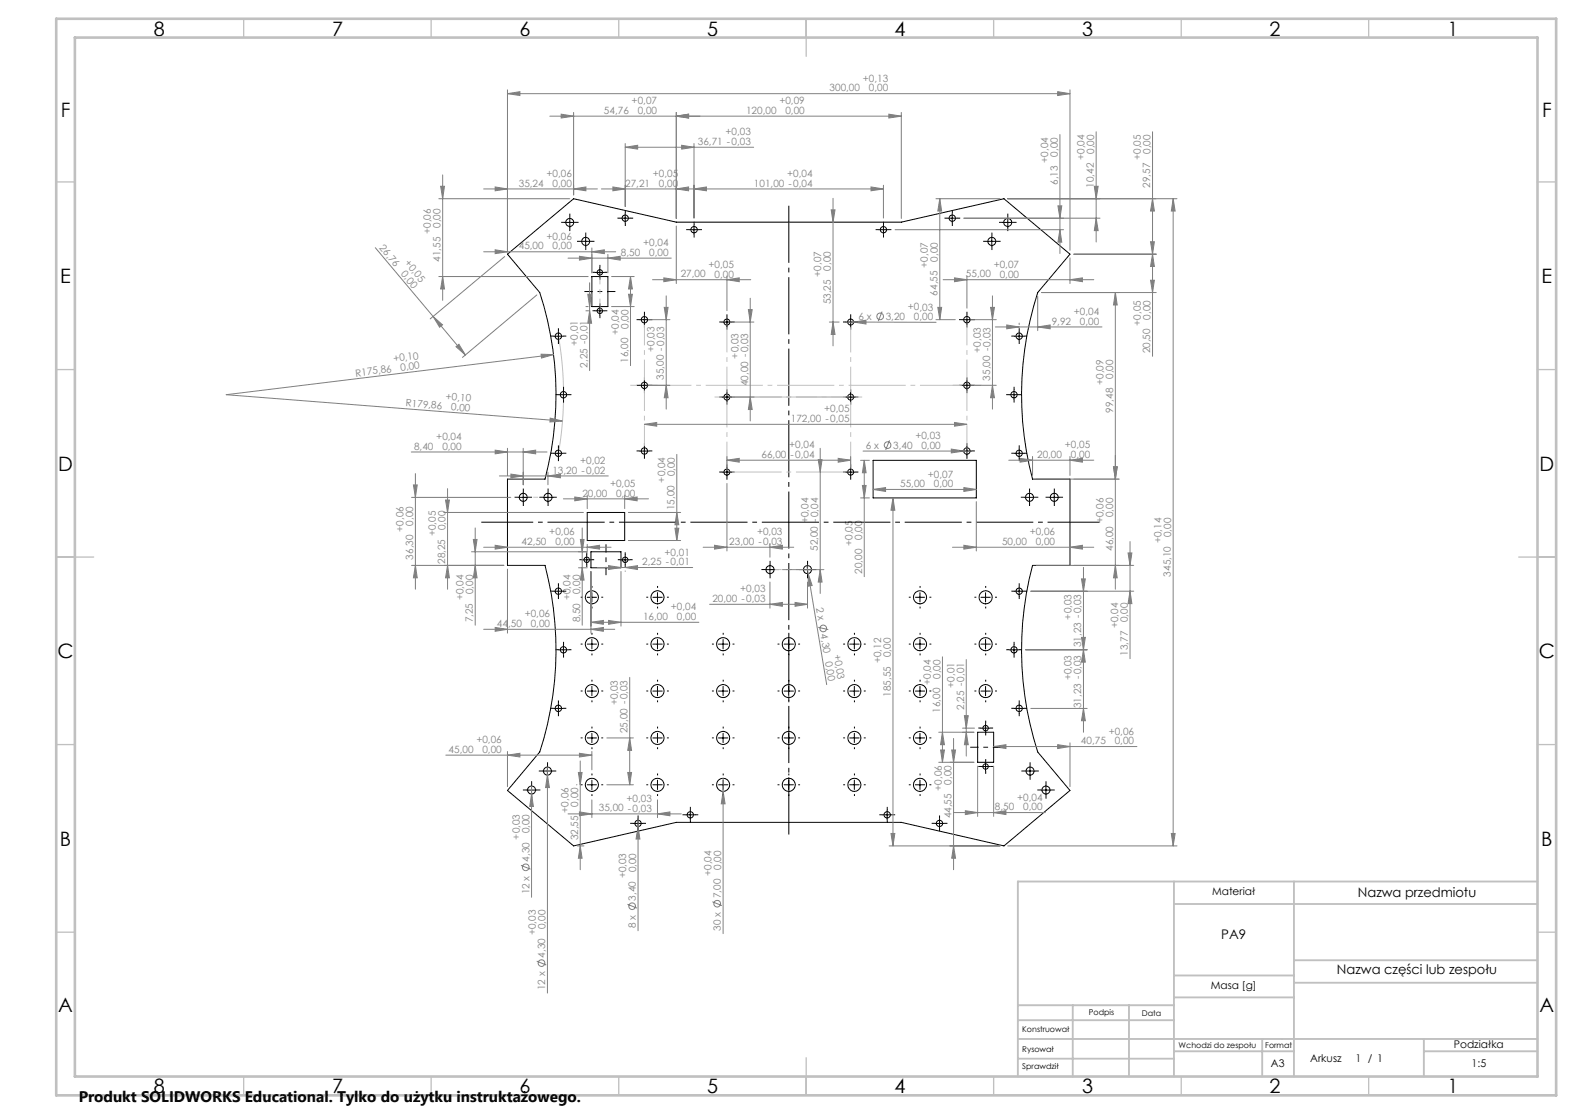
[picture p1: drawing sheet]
<svg xmlns="http://www.w3.org/2000/svg" width="420mm" height="297mm" viewBox="0 0 420 297" stroke-linecap="round" stroke-linejoin="round" font-family="sans-serif">
<g fill="none" stroke="#000" stroke-width=".27">
<path d="M150.7 59.3h2.5M151.9 58.1v2.5M165.5 58.2h2.5M166.7 56.9v2.5M252.7 58.2h2.5M253.9 56.9v2.5M267.5 59.3h2.5M268.7 58.1v2.5M135.3 67.8l17.7-14.8 27.3 6.2h60l27.4-6.2 17.6 14.8-8.6 10.2a88.1 88.1 0 0 0-1.4 49.7h10v23h-10a88.1 88.1 0 0 0 1.4 49.8l8.6 10.2-17.6 14.8-27.4-6.3h-60l-27.3 6.3-17.7-14.8 8.6-10.2a87.6 87.6 0 0 0 1.4-49.8h-10v-23h10a87.7 87.7 0 0 0-1.4-49.7zM154.9 64.3h2.5M156.2 63.1v2.5M157.8 73.7h4.3v8h-4.3z"/>
<path d="M158.7 72.6h2.5M159.9 71.4v2.5M183.8 61.2h2.5M185.1 60v2.5M234.4 61.2h2.4M235.6 60v2.5M263.2 64.3h2.5M264.5 63.1v2.5M147.6 89.6h2.5M148.9 88.4v2.5M158.7 82.9h2.5M159.9 81.6v2.5"/>
<path d="M170.6 85.2h2.5M171.8 84v2.5M192.6 85.9h2.5M193.9 84.6v2.5M225.6 85.9h2.5M226.8 84.6v2.5M256.6 85.2h2.5M257.8 84v2.5M270.5 89.6h2.5M271.8 88.4v2.5M148.9 119.6v2.5M149 105.2h2.5"/>
<path d="M150.2 104v2.5M170.6 102.7h2.5M171.8 101.5v2.5M171.8 119v2.5M192.6 105.9h2.5M193.9 104.6v2.5M225.6 105.9h2.5M226.8 104.6v2.5M256.6 102.7h2.5M257.8 101.5v2.5M257.8 119v2.5M269.2 105.2h2.4"/>
<path d="M270.4 104v2.5M271.8 119.6v2.5M138.3 132.6h2.5M139.5 131.3v2.5M144.9 132.6h2.5M146.1 131.3v2.5M147.6 120.9h2.5M156.6 136.6h10v7.5h-10zM170.6 120.3h2.5M192.6 125.9h2.5M193.9 124.6v2.5M225.6 125.9h2.5"/>
<path d="M226.8 124.6v2.5M232.8 122.7h27.5v10h-27.5zM256.6 120.3h2.5M270.5 120.9h2.5M273.3 132.6h2.5M274.5 131.3v2.5M279.9 132.6h2.5M281.1 131.3v2.5M147.6 157.6h2.5M148.9 156.4v2.5M155.2 149.3h2.5M156.5 148v2.5"/>
<path d="M156.6 159.2h2.5M157.6 147.1h8v4.3h-8zM157.8 158v2.5M165.5 149.3h2.5M166.7 148v2.5M174.1 159.2h2.5M175.3 158v2.5M204.1 151.9h2.5M205.3 150.6v2.5M214.1 151.9h2.5M215.3 150.6v2.5M244.1 159.2h2.5"/>
<path d="M245.3 158v2.5M261.6 159.2h2.5M262.8 158v2.5M270.5 157.6h2.5M271.8 156.4v2.5M149 173.2h2.5M150.2 172v2.5M156.6 171.7h2.5M157.8 170.5v2.5M174.1 171.7h2.5M175.3 170.5v2.5M191.6 171.7h2.5"/>
<path d="M192.8 170.5v2.5M209.1 171.7h2.5M210.3 170.5v2.5M226.6 171.7h2.5M227.8 170.5v2.5M244.1 171.7h2.5M245.3 170.5v2.5M261.6 171.7h2.5M262.8 170.5v2.5M269.2 173.2h2.4M270.4 172v2.5M147.6 188.9h2.5"/>
<path d="M148.9 187.6v2.5M156.6 196.7h2.5M156.6 184.3h2.5M157.8 183v2.5M157.8 195.5v2.5M174.1 196.7h2.5M174.1 184.3h2.5M175.3 183v2.5M175.3 195.5v2.5M191.6 196.7h2.5M191.6 184.3h2.5M192.8 183v2.5"/>
<path d="M192.8 195.5v2.5M209.1 196.7h2.5M209.1 184.3h2.5M210.3 183v2.5M210.3 195.5v2.5M226.6 196.7h2.5M226.6 184.3h2.5M227.8 183v2.5M227.8 195.5v2.5M244.1 196.7h2.5M244.1 184.3h2.5M245.3 183v2.5"/>
<path d="M245.3 195.5v2.5M260.7 195.2h4.3v8h-4.3zM261.6 184.3h2.5M261.6 194.1h2.5M262.8 183v2.5M262.8 192.9v2.5M270.5 188.9h2.5M271.8 187.6v2.5M140.5 210.6h2.5M141.7 209.4v2.5M144.7 205.6h2.5M146 204.3v2.5"/>
<path d="M156.6 209.2h2.5M157.8 208v2.5M168.9 219.5h2.5M170.1 218.3v2.5M174.1 209.2h2.5M175.3 208v2.5M182.8 217.2h2.5M184.1 216v2.5M191.6 209.2h2.5M192.8 208v2.5M209.1 209.2h2.5M210.3 208v2.5"/>
<path d="M226.6 209.2h2.5M227.8 208v2.5M235.3 217.2h2.5M236.6 216v2.5M244.1 209.2h2.5M245.3 208v2.5M249.3 219.5h2.5M250.5 218.3v2.5M261.6 204.4h2.5M262.8 203.1v2.5M273.4 205.6h2.5M274.7 204.3v2.5"/>
<path d="M277.7 210.6h2.5M278.9 209.4v2.5"/>
<circle cx="151.9" cy="59.3" r="1.08"/>
<circle cx="166.7" cy="58.2" r=".84"/>
<circle cx="253.9" cy="58.2" r=".85"/>
<circle cx="268.7" cy="59.3" r="1.08"/>
<circle cx="156.2" cy="64.4" r="1.07"/>
<circle cx="160" cy="72.6" r=".73"/>
<circle cx="185.1" cy="61.2" r=".85"/>
<circle cx="235.6" cy="61.2" r=".84"/>
<circle cx="264.5" cy="64.4" r="1.07"/>
<circle cx="148.9" cy="89.6" r=".85"/>
<circle cx="160" cy="82.9" r=".72"/>
<circle cx="171.8" cy="85.2" r=".84"/>
<circle cx="193.8" cy="85.9" r=".81"/>
<circle cx="226.8" cy="85.9" r=".81"/>
<circle cx="257.8" cy="85.2" r=".84"/>
<circle cx="271.8" cy="89.6" r=".85"/>
<circle cx="150.3" cy="105.2" r=".85"/>
<circle cx="171.8" cy="102.7" r=".86"/>
<circle cx="193.8" cy="105.9" r=".81"/>
<circle cx="226.8" cy="105.9" r=".81"/>
<circle cx="257.8" cy="102.7" r=".86"/>
<circle cx="270.4" cy="105.2" r=".84"/>
<circle cx="139.5" cy="132.6" r="1.07"/>
<circle cx="146.1" cy="132.6" r="1.08"/>
<circle cx="148.9" cy="120.9" r=".84"/>
<circle cx="171.8" cy="120.2" r=".86"/>
<circle cx="193.8" cy="125.9" r=".81"/>
<circle cx="226.8" cy="125.9" r=".81"/>
<circle cx="257.8" cy="120.2" r=".86"/>
<circle cx="271.8" cy="120.9" r=".84"/>
<circle cx="274.5" cy="132.6" r="1.07"/>
<circle cx="281.1" cy="132.6" r="1.07"/>
<circle cx="148.9" cy="157.6" r=".84"/>
<circle cx="156.5" cy="149.2" r=".72"/>
<circle cx="157.8" cy="159.3" r="1.75"/>
<circle cx="166.7" cy="149.2" r=".73"/>
<circle cx="175.3" cy="159.3" r="1.75"/>
<circle cx="205.3" cy="151.8" r="1.08"/>
<circle cx="215.3" cy="151.8" r="1.08"/>
<circle cx="245.3" cy="159.2" r="1.76"/>
<circle cx="262.8" cy="159.2" r="1.76"/>
<circle cx="271.8" cy="157.6" r=".84"/>
<circle cx="150.3" cy="173.2" r=".85"/>
<circle cx="157.8" cy="171.7" r="1.75"/>
<circle cx="175.3" cy="171.7" r="1.75"/>
<circle cx="192.8" cy="171.7" r="1.75"/>
<circle cx="210.3" cy="171.7" r="1.75"/>
<circle cx="227.8" cy="171.7" r="1.75"/>
<circle cx="245.3" cy="171.7" r="1.76"/>
<circle cx="262.8" cy="171.7" r="1.76"/>
<circle cx="270.4" cy="173.2" r=".84"/>
<circle cx="148.9" cy="188.9" r=".86"/>
<circle cx="157.8" cy="196.8" r="1.75"/>
<circle cx="157.8" cy="184.2" r="1.74"/>
<circle cx="175.3" cy="196.8" r="1.75"/>
<circle cx="175.3" cy="184.2" r="1.74"/>
<circle cx="192.8" cy="196.8" r="1.75"/>
<circle cx="192.8" cy="184.2" r="1.74"/>
<circle cx="210.3" cy="196.8" r="1.75"/>
<circle cx="210.3" cy="184.2" r="1.74"/>
<circle cx="227.8" cy="196.8" r="1.75"/>
<circle cx="227.8" cy="184.2" r="1.74"/>
<circle cx="245.3" cy="196.7" r="1.76"/>
<circle cx="245.3" cy="184.2" r="1.75"/>
<circle cx="262.8" cy="194.1" r=".73"/>
<circle cx="262.8" cy="184.2" r="1.75"/>
<circle cx="271.8" cy="188.9" r=".86"/>
<circle cx="141.7" cy="210.6" r="1.07"/>
<circle cx="146" cy="205.6" r="1.07"/>
<circle cx="157.8" cy="209.2" r="1.75"/>
<circle cx="170.1" cy="219.5" r=".84"/>
<circle cx="175.3" cy="209.2" r="1.75"/>
<circle cx="184.1" cy="217.2" r=".84"/>
<circle cx="192.8" cy="209.2" r="1.75"/>
<circle cx="210.3" cy="209.2" r="1.75"/>
<circle cx="227.8" cy="209.2" r="1.75"/>
<circle cx="236.6" cy="217.2" r=".85"/>
<circle cx="245.3" cy="209.2" r="1.76"/>
<circle cx="250.5" cy="219.5" r=".84"/>
<circle cx="262.8" cy="204.4" r=".72"/>
<circle cx="274.7" cy="205.6" r="1.07"/>
<circle cx="278.9" cy="210.6" r="1.08"/>
</g>
<g fill="none" stroke="#808080" stroke-width=".27">
<path d="M135.3 25l3.3-.6v1.1zM135.3 24v42.7M135.3 25h150M146.6 31h93.7M149.6 30.4l3.4 .6-3.4 .5zM153 30v22M166.7 39.3l3.3-.6v1.1zM166.7 38.3v16.8M166.7 39.3h34.3M180.3 31l3.3-.6v1.1zM180.3 30v28.2M181.8 38.7l3.3 .6-3.3 .5z"/>
<path d="M185.1 38.3v19.8M237 30.4l3.3 .6-3.3 .5zM240.3 30v28.2M282 24.4l3.3 .6-3.3 .5zM282.6 35.9v31.7M285.3 24v42.7M292.3 35.1v29.4M307.3 35.1v59.9M117 53h34.9M117.5 49.7h1l-.5 3.3zM118 46.6v33.5M129 50.4h30.3"/>
<path d="M132 49.8l3.3 .6-3.3 .5zM153 50.4l3.2-.6v1.1zM160.4 50.4h75.2M163.4 49.8l3.3 .6-3.3 .5zM180.3 50.4l3.3-.6v1.1zM185.1 50.4l3.3-.6v1.1zM221.7 55.9h1l-.6 3.3zM222.1 52.9v39.3M232.3 49.8l3.3 .6-3.3 .5zM235.6 49.4v8.7M249.6 53h17.1M250.6 53l.5 3.3h-1z"/>
<path d="M250.6 53v32.2M257 58.2h36.3M268.7 53h45.2M282.1 54.9h1l-.5 3.3zM291.8 49.7h1l-.5 3.3zM292.3 58.2l.5 3.3h-1zM307.3 53l.5 3.3h-1zM312.8 53l.6 3.3h-1.1zM312.8 53v172.5M100.1 66l24 28.6M117 73.7h39.8M118 73.7l.5 3.3h-1z"/>
<path d="M129 67.1h35.2M132 66.6l3.3 .5-3.3 .5zM134.6 68.4l-19.9 16.6M143.2 78.6l-19.9 16.7M151.5 68.8h27.5M154.5 68.3l3.3 .5-3.3 .6zM156.7 78.5h1.1l-.6 3.2zM157.2 75.4v23.4M157.8 67.1l3.3-.5v1zM157.8 66.1v6.6M162.1 68.8l3.3-.5v1.1zM162.1 67.8v4.9"/>
<path d="M163.1 73.7h6M167.6 78.5h1l-.5 3.2zM168.1 73.7l.5 3.3h-1zM168.1 73.7v23.8M174 74.6h26.2M177 74.1l3.3 .5-3.3 .5zM177.7 78.9v30.2M180.3 60.3v15.3M193.9 74.6l3.2-.5v1zM193.9 73.6v9.2M200.1 79.5v32.7M238.7 61.2h44.9"/>
<path d="M251.5 74.6h40.2M254.5 74.1l3.3 .5-3.3 .5zM257.8 73.6v8.6M264.7 78.9v30.2M276.7 79v9.2M277.7 78h30.6M282.6 61.2l.5 3.4h-1zM285.3 74.6l3.3-.5v1zM285.3 68.8v6.8M286.3 67.8h22M297.4 78l.5 3.3h-1zM297.4 78v79.1"/>
<path d="M306.8 64.4h1l-.5 3.4zM306.8 74.7h1l-.5 3.3zM307.3 67.8l.5 3.2h-1zM115.5 84.4l2.5 2.2-.8 .6zM121.6 92.4l.8-.6 1.7 2.8zM144.3 94.4l3.3 .1-3.2 1zM147.6 94.5l-87.3 10.7 89.7 7.1M156.2 81.7h.6M156.2 82.9h.8M157.2 82.9l.6 3.3h-1.1zM163.1 81.7h6M172.8 85.2h5.8"/>
<path d="M177.1 81.9h1.1l-.5 3.3zM194.8 85.9h6.2M199.6 82.5h1l-.5 3.4zM221.2 85.9h2.6M222.1 85.9l.6 3.3h-1zM226 85.9h1.6M227.6 85.9l3.3-.5v1zM227.6 85.9h22M235.2 83.1l-1 2.5M249.6 85.2h5.1M250.1 81.9h1l-.5 3.3zM258.8 85.2h6.9"/>
<path d="M264.2 81.9h1l-.5 3.3zM265.4 87.2h28.5M268.5 86.6l3.3 .6-3.3 .5zM271.8 86.1v.4M276.7 87.2l3.3-.6v1.1zM135.3 119.5v7.2M139.5 119.5v9.8M146.7 111.5l3.3 .8-3.4 .2zM171.8 113.1l3.3-.5v1zM171.8 113.1h86M172.8 102.7h5.8M177.7 102.7l.5 3.3h-1.1z"/>
<path d="M194.8 105.9h6.2M200.1 105.9l.5 3.3h-1zM218.7 119.5v38.7M237.2 117.4l-1 2.5M253.7 119.7l3.3 .6-3.3 .5zM254.5 112.6l3.3 .5-3.3 .5zM258.8 102.7h6.9M264.7 102.7l.5 3.3h-1zM109.7 120.5h36.2M109.7 132.6h26.5M110.2 129.3h1.1l-.5 3.3zM110.8 126.3v30.8"/>
<path d="M118.3 136.6h37.3M118.8 133.3h1l-.5 3.3zM119.3 130.3v26.8M132 120l3.3 .5-3.3 .5zM133.2 126.9h29M136.2 126.4l3.3 .5-3.3 .5zM139.5 120.5l3.3-.5v1zM146.1 126.9l3.3-.5v1zM146.1 125.9v3.4M150.2 133h22.7M153.3 132.5l3.3 .5-3.3 .5zM156.6 132v3.6"/>
<path d="M166.6 133l3.3-.5v1zM166.6 132v3.6M167.6 136.6h13.9M180.5 136.6l.5 3.3h-1zM180.5 121.1v23M193.9 122.7l3.2-.5v1zM193.9 121.7v3.2M193.9 128.9v18M193.9 122.7h32.9M218.2 122.6h1l-.5 3.3zM223.5 122.2l3.3 .5-3.3 .5zM226.8 121.7v3.2"/>
<path d="M229.5 122.7h2.3M229.5 132.7h2.3M230 129.4h1l-.5 3.3zM230.2 120.3h28.5M230.5 122.7l.5 3.3h-1zM230.5 122.7v31M232.8 130.5l3.3-.5v1zM232.8 130.5h27.5M238.1 132.7l.5 3.3h-1zM238.1 132.7v92.8M257 130l3.3 .5-3.3 .5zM260.3 133.7v13.2"/>
<path d="M269 122.7h22.7M272 122.2l3.3 .5-3.3 .5zM275.3 121.7v5M276.3 127.7h22.1M285.3 122.7l3.3-.5v1zM285.3 121.7v5M296.9 124.5h1l-.5 3.2zM109.7 150.7h24.6M110.8 150.7l.5 3.4h-1.1zM119.3 150.7l.5 3.4h-1zM125.7 147.1h30.9M126.2 143.8h1l-.5 3.3z"/>
<path d="M126.7 150.7l.5 3.4h-1zM126.7 140.8v25.9M129 145.9h33.9M132 145.4l3.3 .5-3.3 .5zM135.3 151.7v17.1M154.3 151.4h2.3M154.8 143.8h1l-.5 3.3zM155.3 151.4l.5 3.3h-1zM155.3 140.8v25.9M156.6 145.9l3.3-.5v1zM156.6 145.1v1.8M157.6 152.4v16.4"/>
<path d="M159.2 151.3h25.5M162.3 150.8l3.3 .5-3.3 .5zM165.6 152.4v14.5M166.7 151.3l3.3-.5v1zM166.7 152.2v.1M167.6 144.1h13.9M180 140.8h1l-.5 3.3zM187.5 145.9h24.2M190.5 145.4l3.4 .5-3.4 .5zM205.3 145.9l3.3-.5v1zM205.3 144.9v3.7M205.3 155.2v6.9"/>
<path d="M208.7 151.9h11M215.2 150.8l5.3 31.7M215.3 155.2v6.9M215.5 152.9l1.1 3.2-1.1 .2zM218.7 151.9l.5 3.3h-1zM254 145.9h37.7M257 145.4l3.3 .5-3.3 .5zM274.9 157.6h27.4M276.3 150.7h26M285.3 145.9l3.3-.5v1zM288.4 154.3h1l-.5 3.3zM288.9 151.3v43.9"/>
<path d="M297.4 150.7l.5 3.4h-1zM300.8 147.4h1l-.5 3.3zM301.3 157.6l.5 3.3h-1zM301.3 144.4v31.2M129 167.8h34.9M132 167.3l3.3 .5-3.3 .5zM157.6 167.8l3.3-.5v1zM157.6 165.9l3.3-.5v1zM157.6 165.9h28.8M162.3 165.4l3.3 .5-3.3 .5zM189.2 161.1h26.1M205.3 161.1l3.3-.5v1z"/>
<path d="M212 160.6l3.3 .5-3.3 .5zM218.2 167.2l2.7 .6M251.3 175.1v28.1M257.7 175.9v25.7M273.5 173.2h16.4M288.4 169.9h1l-.5 3.3zM288.9 173.2l.5 3.3h-1zM161.8 196.7h7.1M167.9 196.7l.5 3.4h-1zM167.9 180.6v28.6M250.3 195.2h9.4M250.8 200h1l-.5 3.2z"/>
<path d="M251.3 195.2l.5 3.3h-1zM253.8 200h1l-.5 3.2zM254.3 196.9v35M256.7 194.1h3.2M257.2 190.8h1l-.5 3.3zM257.7 195.2l.5 3.3h-1zM265 199l3.3-.5v1.1zM265 199h38.2M274.9 188.9h15M282 198.5l3.3 .5-3.3 .6zM285.3 198v11.7M288.9 188.9l.5 3.3h-1z"/>
<path d="M118.9 201.3h38.9M135.3 201.3l3.3-.5v1zM135.3 200.3v9.4M141.7 211.7l.5 3.3h-.9zM141.7 209.5v29.7M146 206.7l.5 3.3h-1zM146 204.5v60.3M151.5 217h30.2M153.7 209.2h.1M154.2 205.9h1l-.5 3.3zM154.5 200.8l3.3 .5-3.3 .5zM154.5 216.5l3.3 .5-3.3 .5z"/>
<path d="M154.7 202.9v29M157.8 200.3v4.9M157.8 213.3v4.7M161.8 209.2h7.1M167.4 205.9h1l-.5 3.3zM170.1 218.7v29.4M175.3 217l3.3-.5v1zM175.3 213.3v4.7M192.8 211l.6 3.3h-1.1zM192.8 207.5v41.4M250.3 203.2h9.4M254.4 216.6h24.4"/>
<path d="M257.4 216.1l3.3 .5-3.3 .6zM260.7 204.3v13.4M265 216.6l3.3-.5v1.1zM265 204.3v13.4M138.9 230.7l2.6 1M154 225.5h1.7M154.7 225.5l.5 3.3h-1zM170.1 220.4l.5 3.3h-1zM237.1 225.5h29.6M237.6 222.2h1l-.5 3.3zM254.3 225.5l.5 3.3h-1zM268.7 225.5h45.2"/>
<path d="M312.3 222.2h1.1l-.6 3.3zM143.1 256.3l2.6 1M167.3 241.1l2.6 1M190 240.4l2.5 1"/>
<circle cx="234.7" cy="84.3" r=".89"/>
<circle cx="236.7" cy="118.7" r=".89"/>
<circle cx="219.5" cy="167.5" r=".88"/>
<circle cx="140.2" cy="231.2" r=".89"/>
<circle cx="144.4" cy="256.8" r=".9"/>
<circle cx="168.6" cy="241.6" r=".89"/>
<circle cx="191.3" cy="240.9" r=".9"/>
</g>
<path d="M148.9 89.6a89.9 89.9 0 0 1 0 31.2" fill="none" stroke="#c0c0c0" stroke-width=".27" stroke-dasharray="15.2 1.3 1.3 1.3" stroke-dashoffset="1.4" stroke-linecap="butt"/>
<path d="M128.3 139.2h164.9" fill="none" stroke="#000" stroke-width=".27" stroke-dasharray="15.2 1.3 1.3 1.3" stroke-dashoffset="1.4" stroke-linecap="butt"/>
<g fill="none" stroke="#000" stroke-width=".27" stroke-dasharray="15.2 1.3 1.3 1.3" stroke-linecap="butt">
<path d="M150.7 59.3h-1.1M152 58v-1M153.2 59.3h1.1M165.5 58.2h-.9M166.7 56.9v-.8M166.7 59.4v.9M168 58.2h.8M185.1 60v-.9M235.6 60v-.9M252.7 58.2h-.8M254 56.9v-.8M254 59.4v.9"/>
<path d="M255.2 58.2h.9M267.5 59.3h-1.1M268.7 58v-1M270 59.3h1.1M152 60.5v1.1M154.9 64.3h-1M156.2 63.1v-1.1M156.2 65.6v1.1M157.4 64.3h1.1M158.7 72.6h-.7M160 71.3v-.7M160 73.8v.8"/>
<path d="M161.2 72.6h.8M183.9 61.2h-.9M185.1 62.5v.8M186.4 61.2h.8M234.4 61.2h-.9M235.6 62.5v.8M236.9 61.2h.8M263.3 64.3h-1.1M264.5 63.1v-1.1M264.5 65.6v1.1M265.8 64.3h1M268.7 60.5v1.1"/>
<path d="M147.7 89.6h-.9M148.9 88.4v-.9M148.9 90.9v.8M150.2 89.6h.8M158.7 82.8h-.7M160 81.6v-.7M160 84.1v.7M161.2 82.8h.8M170.6 85.2h-.8M171.9 84v-.9M171.9 86.5v.8M173.1 85.2h.9"/>
<path d="M192.6 85.8h-.8M193.9 84.6v-.8M193.9 87.1v.8M195.1 85.8h.8M225.6 85.8h-.8M226.9 84.6v-.8M226.9 87.1v.8M228.1 85.8h.8M256.6 85.2h-.8M257.9 84v-.9M257.9 86.5v.8M259.1 85.2h.9"/>
<path d="M270.5 89.6h-.8M271.8 88.4v-.9M271.8 90.9v.8M273 89.6h.9M148.9 119.6v-.9M149 105.2h-.8M150.3 104v-.9M150.3 106.5v.8M151.5 105.2h.9M170.6 102.7h-.8M171.9 101.5v-.9M171.9 104v.8"/>
<path d="M171.9 119v-.9M173.1 102.7h.9M192.6 105.8h-.8M193.9 104.6v-.8M193.9 107.1v.8M195.1 105.8h.8M225.6 105.8h-.8M226.9 104.6v-.8M226.9 107.1v.8M228.1 105.8h.8M256.6 102.7h-.8M257.9 101.5v-.9"/>
<path d="M257.9 104v.8M257.9 119v-.9M259.1 102.7h.9M269.2 105.2h-.9M270.4 104v-.9M270.4 106.5v.8M271.7 105.2h.8M271.8 119.6v-.9M138.3 132.6h-1.1M139.6 131.3v-1.1M139.6 133.8v1.1M140.8 132.6h1.1"/>
<path d="M144.9 132.6h-1.1M146.2 131.3v-1.1M146.2 133.8v1.1M147.4 132.6h1.1M147.7 120.8h-.9M148.9 122.1v.8M150.2 120.8h.8M170.6 120.2h-.8M171.9 121.5v.8M173.1 120.2h.9M192.6 125.8h-.8M193.9 124.6v-.8"/>
<path d="M193.9 127.1v.8M195.1 125.8h.8M225.6 125.8h-.8M226.9 124.6v-.8M226.9 127.1v.8M228.1 125.8h.8M256.6 120.2h-.8M257.9 121.5v.8M259.1 120.2h.9M270.5 120.8h-.8M271.8 122.1v.8M273 120.8h.9"/>
<path d="M273.3 132.6h-1.1M274.6 131.3v-1.1M274.6 133.8v1.1M275.8 132.6h1.1M279.9 132.6h-1.1M281.2 131.3v-1.1M281.2 133.8v1.1M282.4 132.6h1.1M147.7 157.6h-.9M148.9 156.4v-.9M148.9 158.9v.8M150.2 157.6h.8"/>
<path d="M155.2 149.2h-.7M155.4 159.2h-.5M156.5 148v-.8M156.5 150.5v.7M157.7 149.2h.8M157.9 156.7v-.5M160.4 159.2h.5M165.5 149.2h-.7M166.7 148v-.8M166.7 150.5v.7M168 149.2h.7M172.9 159.2h-.5"/>
<path d="M175.4 156.7v-.5M177.9 159.2h.5M204.1 151.8h-1.1M205.4 150.6v-1.1M205.4 153.1v1.1M206.6 151.8h1.1M214.1 151.8h-1.1M215.4 150.6v-1.1M215.4 153.1v1.1M216.6 151.8h1.1M242.9 159.2h-.5M245.4 156.7v-.5"/>
<path d="M247.9 159.2h.5M260.4 159.2h-.5M262.9 156.7v-.5M265.4 159.2h.5M270.5 157.6h-.8M271.8 156.4v-.9M271.8 158.9v.8M273 157.6h.9M149 173.2h-.8M150.3 172v-.9M150.3 174.5v.8M151.5 173.2h.9"/>
<path d="M155.4 171.7h-.5M157.9 161.7v.5M157.9 169.2v-.5M157.9 174.2v.5M160.4 171.7h.5M172.9 171.7h-.5M175.4 169.2v-.5M175.4 174.2v.5M175.4 161.7v.5M177.9 171.7h.5M190.4 171.7h-.5M192.9 169.2v-.5"/>
<path d="M192.9 174.2v.5M195.4 171.7h.5M207.9 171.7h-.5M210.4 169.2v-.5M210.4 174.2v.5M212.9 171.7h.5M225.4 171.7h-.5M227.9 169.2v-.5M227.9 174.2v.5M230.4 171.7h.5M242.9 171.7h-.5M245.4 161.7v.5"/>
<path d="M245.4 169.2v-.5M245.4 174.2v.5M247.9 171.7h.5M260.4 171.7h-.5M262.9 161.7v.5M262.9 169.2v-.5M262.9 174.2v.5M265.4 171.7h.5M269.2 173.2h-.9M270.4 172v-.9M270.4 174.5v.8M271.7 173.2h.8"/>
<path d="M147.7 188.8h-.9M148.9 187.6v-.9M148.9 190.1v.8M150.2 188.8h.8M155.4 196.7h-.5M155.4 184.2h-.5M157.9 194.2v-.5M157.9 199.2v.5M157.9 181.7v-.5M157.9 186.7v.5M160.4 196.7h.5M160.4 184.2h.5"/>
<path d="M172.9 196.7h-.5M172.9 184.2h-.5M175.4 194.2v-.5M175.4 199.2v.5M175.4 181.7v-.5M175.4 186.7v.5M177.9 196.7h.5M177.9 184.2h.5M190.4 196.7h-.5M190.4 184.2h-.5M192.9 194.2v-.5M192.9 199.2v.5"/>
<path d="M192.9 181.7v-.5M192.9 186.7v.5M195.4 196.7h.5M195.4 184.2h.5M207.9 196.7h-.5M207.9 184.2h-.5M210.4 194.2v-.5M210.4 199.2v.5M210.4 181.7v-.5M210.4 186.7v.5M212.9 196.7h.5M212.9 184.2h.5"/>
<path d="M225.4 196.7h-.5M225.4 184.2h-.5M227.9 194.2v-.5M227.9 199.2v.5M227.9 181.7v-.5M227.9 186.7v.5M230.4 196.7h.5M230.4 184.2h.5M242.9 196.7h-.5M242.9 184.2h-.5M245.4 194.2v-.5M245.4 199.2v.5"/>
<path d="M245.4 181.7v-.5M245.4 186.7v.5M247.9 196.7h.5M247.9 184.2h.5M260.4 184.2h-.5M261.6 194.1h-.7M262.9 181.7v-.5M262.9 186.7v.5M262.9 192.8v-.7M262.9 195.3v.8M264.1 194.1h.7M265.4 184.2h.5"/>
<path d="M270.5 188.8h-.8M271.8 187.6v-.9M271.8 190.1v.8M273 188.8h.9M140.5 210.6h-1.1M141.8 209.4v-1.1M141.8 211.9v1M143 210.6h1.1M144.8 205.6h-1.1M146 204.3v-1.1M146 206.8v1.1M147.3 205.6h1"/>
<path d="M155.4 209.2h-.5M157.9 206.7v-.5M157.9 211.7v.5M160.4 209.2h.5M168.9 219.5h-.8M170.2 218.3v-.9M171.4 219.5h.9M172.9 209.2h-.5M175.4 206.7v-.5M175.4 211.7v.5M177.9 209.2h.5M182.9 217.2h-.9"/>
<path d="M184.1 216v-.9M184.1 218.5v.8M185.4 217.2h.8M190.4 209.2h-.5M192.9 206.7v-.5M192.9 211.7v.5M195.4 209.2h.5M207.9 209.2h-.5M210.4 206.7v-.5M210.4 211.7v.5M212.9 209.2h.5M225.4 209.2h-.5"/>
<path d="M227.9 206.7v-.5M227.9 211.7v.5M230.4 209.2h.5M235.4 217.2h-.9M236.6 216v-.9M236.6 218.5v.8M237.9 217.2h.8M242.9 209.2h-.5M245.4 206.7v-.5M245.4 211.7v.5M247.9 209.2h.5M249.3 219.5h-.9"/>
<path d="M250.5 218.3v-.9M251.8 219.5h.8M261.6 204.3h-.7M262.9 203.1v-.7M262.9 205.6v.7M264.1 204.3h.7M273.4 205.6h-1M274.7 204.3v-1.1M274.7 206.8v1.1M275.9 205.6h1.1M277.7 210.6h-1.1M278.9 209.4v-1.1"/>
<path d="M278.9 211.9v1M280.2 210.6h1.1M170.2 220.8v.8M210.4 222.5v-167.7M250.5 220.8v.8"/>
</g>
<path d="M155.9 77.7h8.2M161.6 153.3v-8.2M258.7 199.2h8.3" fill="none" stroke="#000" stroke-width=".27" stroke-dasharray="15.2 1.3 1.3 1.3" stroke-dashoffset="13" stroke-linecap="butt"/>
<path d="M190.5 105.8h39.4" fill="none" stroke="#c0c0c0" stroke-width=".27" stroke-dasharray="15.2 1.3 1.3 1.3" stroke-dashoffset="7" stroke-linecap="butt"/>
<path d="M168.1 102.7h7.3" fill="none" stroke="#c0c0c0" stroke-width=".27" stroke-dasharray="15.2 1.3 1.3 1.3" stroke-dashoffset="13.5" stroke-linecap="butt"/>
<path d="M254 102.7h7.8" fill="none" stroke="#c0c0c0" stroke-width=".27" stroke-dasharray="15.2 1.3 1.3 1.3" stroke-dashoffset="13.3" stroke-linecap="butt"/>
<path d="M205.4 151.8h10" fill="none" stroke="#c0c0c0" stroke-width=".27" stroke-dasharray="15.2 1.3 1.3 1.3" stroke-dashoffset="12.1" stroke-linecap="butt"/>
<path d="M139.6 132.6h6.6" fill="none" stroke="#c0c0c0" stroke-width=".27" stroke-dasharray="15.2 1.3 1.3 1.3" stroke-dashoffset="13.8" stroke-linecap="butt"/>
<path d="M160 72.6v10.2" fill="none" stroke="#c0c0c0" stroke-width=".27" stroke-dasharray="15.2 1.3 1.3 1.3" stroke-dashoffset="12" stroke-linecap="butt"/>
<path d="M171.9 85.2v17.5M257.9 85.2v17.5M171.9 102.7v17.5M257.9 102.7v17.5" fill="none" stroke="#c0c0c0" stroke-width=".27" stroke-dasharray="15.2 1.3 1.3 1.3" stroke-dashoffset="8.4" stroke-linecap="butt"/>
<path d="M193.9 86.6v-.8" fill="none" stroke="#c0c0c0" stroke-width=".27" stroke-dasharray="15.2 1.3 1.3 1.3" stroke-linecap="butt"/>
<path d="M193.9 85.8v20M193.9 105.8v20M226.9 105.8v-20M226.9 125.8v-20" fill="none" stroke="#c0c0c0" stroke-width=".27" stroke-dasharray="15.2 1.3 1.3 1.3" stroke-dashoffset="7.1" stroke-linecap="butt"/>
<path d="M193.9 105.8h33M226.9 105.8h-33M193.9 125.8h33" fill="none" stroke="#c0c0c0" stroke-width=".27" stroke-dasharray="15.2 1.3 1.3 1.3" stroke-dashoffset=".6" stroke-linecap="butt"/>
<path d="M171.9 102.7h86" fill="none" stroke="#c0c0c0" stroke-width=".27" stroke-dasharray="15.2 1.3 1.3 1.3" stroke-dashoffset="2.7" stroke-linecap="butt"/>
<g fill="none" stroke="#c0c0c0" stroke-width=".35">
<path d="M65 5v5M115 5v5M165 5v5M215 5v10M265 5v5M315 5v5M365 5v5M15 48.5h5M410 48.5h5M15 98.5h5M410 98.5h5M15 148.5h10"/>
<path d="M405 148.5h10M15 198.5h5M410 198.5h5M15 248.5h5M410 248.5h5M65 287v5M115 287v5M165 287v5M215 282v10M265 287v5M315 287v5M365 287v5"/>
</g>
<g fill="none" stroke="#c0c0c0" stroke-width=".5">
<path d="M313.1 235v52M345.1 235v52M410 235h-138.6v52M313.1 241h96.9M345.1 256h64.9M271.4 277h138.6M271.4 272h41.7M271.4 268h41.7M286.1 268v19M301.1 268v19M313.1 265.9h32M313.1 260.1h32"/>
<path d="M336.6 277v10M345.1 262h64.9M379.7 277v10M271.4 282.3h41.7M313.1 280.3h32M379.7 280.3h30.3"/>
</g>
<path d="M15 5h400v287h-400zM20 10h390v277h-390z" fill="none" stroke="#c0c0c0" stroke-width=".7"/>
<g fill="#808080">
<path d="M253.7 119.7l3.3 .6-3.3 .5z"/>
<path d="M144.3 94.4l3.3 .1-3.2 1z"/>
<path d="M170.1 220.4l.5 3.3h-1z"/>
<path d="M215.5 152.9l1.1 3.2-1.1 .2z"/>
<path d="M227.6 85.9l3.3-.5v1z"/>
<path d="M146.7 111.5l3.3 .8-3.4 .2z"/>
<path d="M121.6 92.4l.8-.6 1.7 2.8zM115.5 84.4l2.5 2.2-.8 .6z"/>
<path d="M162.1 68.8l3.3-.5v1.1zM154.5 68.3l3.3 .5-3.3 .6zM285.3 74.6l3.3-.5v1zM254.5 74.1l3.3 .5-3.3 .5z"/>
<path d="M132 49.8l3.3 .6-3.3 .5zM153 50.4l3.2-.6v1.1zM149.6 30.4l3.4 .6-3.4 .5zM180.3 31l3.3-.6v1.1zM163.4 49.8l3.3 .6-3.3 .5zM180.3 50.4l3.3-.6v1.1zM166.7 39.3l3.3-.6v1.1zM181.8 38.7l3.3 .6-3.3 .5zM185.1 50.4l3.3-.6v1.1zM232.3 49.8l3.3 .6-3.3 .5zM268.5 86.6l3.3 .6-3.3 .5zM276.7 87.2l3.3-.6v1.1zM132 120l3.3 .5-3.3 .5zM139.5 120.5l3.3-.5v1zM136.2 126.4l3.3 .5-3.3 .5zM146.1 126.9l3.3-.5v1zM132 145.4l3.3 .5-3.3 .5zM156.6 145.9l3.3-.5v1zM132 167.3l3.3 .5-3.3 .5zM157.6 167.8l3.3-.5v1zM157.6 165.9l3.3-.5v1zM162.3 165.4l3.3 .5-3.3 .5zM132 66.6l3.3 .5-3.3 .5zM157.8 67.1l3.3-.5v1zM232.8 130.5l3.3-.5v1zM257 130l3.3 .5-3.3 .5zM257 145.4l3.3 .5-3.3 .5zM285.3 145.9l3.3-.5v1zM177 74.1l3.3 .5-3.3 .5zM193.9 74.6l3.2-.5v1zM135.3 201.3l3.3-.5v1zM154.5 200.8l3.3 .5-3.3 .5zM154.5 216.5l3.3 .5-3.3 .5zM175.3 217l3.3-.5v1zM257.4 216.1l3.3 .5-3.3 .6zM265 216.6l3.3-.5v1.1zM265 199l3.3-.5v1.1zM282 198.5l3.3 .5-3.3 .6zM190.5 145.4l3.4 .5-3.4 .5zM205.3 145.9l3.3-.5v1zM205.3 161.1l3.3-.5v1zM212 160.6l3.3 .5-3.3 .5zM162.3 150.8l3.3 .5-3.3 .5zM166.7 151.3l3.3-.5v1z"/>
<path d="M272 122.2l3.3 .5-3.3 .5zM285.3 122.7l3.3-.5v1z"/>
<path d="M135.3 25l3.3-.6v1.1zM282 24.4l3.3 .6-3.3 .5z"/>
<path d="M180.3 31l3.3-.6v1.1zM237 30.4l3.3 .6-3.3 .5z"/>
<path d="M166.6 133l3.3-.5v1zM153.3 132.5l3.3 .5-3.3 .5z"/>
<path d="M292.3 58.2l.5 3.3h-1zM291.8 49.7h1l-.5 3.3zM306.8 64.4h1l-.5 3.4zM307.3 53l.5 3.3h-1zM297.4 150.7l.5 3.4h-1zM296.9 124.5h1l-.5 3.2zM306.8 74.7h1l-.5 3.3zM307.3 67.8l.5 3.2h-1zM301.3 157.6l.5 3.3h-1zM300.8 147.4h1l-.5 3.3zM288.9 173.2l.5 3.3h-1zM288.4 154.3h1l-.5 3.3zM288.9 188.9l.5 3.3h-1zM288.4 169.9h1l-.5 3.3zM167.6 78.5h1l-.5 3.2zM168.1 73.7l.5 3.3h-1zM180 140.8h1l-.5 3.3zM180.5 136.6l.5 3.3h-1zM119.3 150.7l.5 3.4h-1zM118.8 133.3h1l-.5 3.3zM155.3 151.4l.5 3.3h-1zM154.8 143.8h1l-.5 3.3zM118 73.7l.5 3.3h-1zM117.5 49.7h1l-.5 3.3z"/>
<path d="M222.1 85.9l.6 3.3h-1zM221.7 55.9h1l-.6 3.3z"/>
<path d="M192.8 211l-.5 3.3h1.1zM141.7 211.7l-.4 3.3h.9zM146 206.7l-.5 3.3h1z"/>
<path d="M312.8 53l.6 3.3h-1.1zM312.3 222.2h1.1l-.6 3.3zM282.1 54.9h1l-.5 3.3zM282.6 61.2l.5 3.4h-1zM297.4 78l.5 3.3h-1zM296.9 124.5h1l-.5 3.2zM110.2 129.3h1.1l-.5 3.3zM110.8 150.7l.5 3.4h-1.1zM156.7 78.5h1.1l-.6 3.2zM157.2 82.9l.6 3.3h-1.1zM126.2 143.8h1l-.5 3.3zM126.7 150.7l.5 3.4h-1zM230.5 122.7l.5 3.3h-1zM230 129.4h1l-.5 3.3zM250.6 53l.5 3.3h-1zM250.1 81.9h1l-.5 3.3zM238.1 132.7l.5 3.3h-1zM237.6 222.2h1l-.5 3.3zM154.2 205.9h1l-.5 3.3zM154.7 225.5l.5 3.3h-1zM167.9 196.7l.5 3.4h-1zM167.4 205.9h1l-.5 3.3zM253.8 200h1l-.5 3.2zM254.3 225.5l.5 3.3h-1zM257.2 190.8h1l-.5 3.3zM257.7 195.2l.5 3.3h-1z"/>
<path d="M251.3 195.2l.5 3.3h-1zM250.8 200h1l-.5 3.2z"/>
<path d="M193.9 122.7l3.2-.5v1zM223.5 122.2l3.3 .5-3.3 .5zM171.8 113.1l3.3-.5v1zM254.5 112.6l3.3 .5-3.3 .5z"/>
<path d="M177.1 81.9h1.1l-.5 3.3zM177.7 102.7l.5 3.3h-1.1zM199.6 82.5h1l-.5 3.4zM200.1 105.9l.5 3.3h-1zM264.2 81.9h1l-.5 3.3zM264.7 102.7l.5 3.3h-1zM218.2 122.6h1l-.5 3.3zM218.7 151.9l.5 3.3h-1z"/>
</g>
<g font-size="5.3">
<text x="41" y="9.5">8</text>
<text x="88.5" y="9.5">7</text>
<text x="138.5" y="9.5">6</text>
<text x="188.5" y="9.5">5</text>
<text x="238.5" y="9.5">4</text>
<text x="288.5" y="9.5">3</text>
<text x="338.5" y="9.5">2</text>
<text x="386" y="9.5">1</text>
<text x="16.2" y="31.3">F</text>
<text x="411.2" y="31.3">F</text>
<text x="16.1" y="75.5">E</text>
<text x="411.1" y="75.5">E</text>
<text x="15.5" y="125.5">D</text>
<text x="410.5" y="125.5">D</text>
<text x="15.4" y="175.5">C</text>
<text x="410.4" y="175.5">C</text>
<text x="16" y="225.5">B</text>
<text x="411" y="225.5">B</text>
<text x="15.5" y="269.8">A</text>
<text x="410.5" y="269.8">A</text>
<text x="41" y="291.5">8</text>
<text x="88.5" y="291.5">7</text>
<text x="138.5" y="291.5">6</text>
<text x="188.5" y="291.5">5</text>
<text x="238.5" y="291.5">4</text>
<text x="288.5" y="291.5">3</text>
<text x="338.5" y="291.5">2</text>
<text x="386" y="291.5">1</text>
</g>
<text font-size="4.1" x="21" y="293.7">Produkt SOLIDWORKS Educational. Tylko do użytku instruktażowego.</text>
<g font-size="3.5">
<text x="362.1" y="239.2">Nazwa przedmiotu</text>
<text x="325.6" y="250.4">PA9</text>
<text x="356.5" y="259.7">Nazwa części lub zespołu</text>
</g>
<g font-size="2.8">
<text x="323.2" y="238.5">Materiał</text>
<text x="322.9" y="263.7">Masa [g]</text>
<text x="387.7" y="279.4">Podziałka</text>
<text x="338.9" y="284.5">A3</text>
<text x="349.4" y="283.2">Arkusz</text>
<text x="361.5" y="283.2">1 / 1</text>
<text x="392.4" y="284.5">1:5</text>
</g>
<g font-size="2.7" fill="#808080">
<text x="230.1" y="21.8">+0,13</text>
<text x="168.4" y="27.8">+0,07</text>
<text x="207.8" y="27.8">+0,09</text>
<text x="221.2" y="24.3">300,00</text>
<text x="231.7" y="24.4">0,00</text>
<text x="161.1" y="30.3">54,76</text>
<text x="170.1" y="30.4">0,00</text>
<text x="199" y="30.3">120,00</text>
<text x="209.4" y="30.4">0,00</text>
<text x="186.1" y="38.6">36,71 -0,03</text>
<text x="193.5" y="36.1">+0,03</text>
<text x="282.1" y="41.8" transform="rotate(-90 282.1 41.8)">0,00</text>
<text x="291.8" y="41" transform="rotate(-90 291.8 41)">0,00</text>
<text x="306.8" y="41" transform="rotate(-90 306.8 41)">0,00</text>
<text x="145.7" y="47.2">+0,06</text>
<text x="174.1" y="47.2">+0,05</text>
<text x="209.9" y="47.2">+0,04</text>
<text x="279.5" y="43.4" transform="rotate(-90 279.5 43.4)">+0,04</text>
<text x="289.2" y="42.6" transform="rotate(-90 289.2 42.6)">+0,04</text>
<text x="304.2" y="42.6" transform="rotate(-90 304.2 42.6)">+0,05</text>
<text x="138.3" y="49.7">35,24</text>
<text x="147.4" y="49.8">0,00</text>
<text x="166.7" y="49.7">27,21</text>
<text x="175.7" y="49.8">0,00</text>
<text x="201.1" y="49.7">101,00 -0,04</text>
<text x="282" y="49.3" transform="rotate(-90 282 49.3)">6,13</text>
<text x="291.7" y="50" transform="rotate(-90 291.7 50)">10,42</text>
<text x="306.7" y="50" transform="rotate(-90 306.7 50)">29,57</text>
<text x="114.9" y="62.4" transform="rotate(-90 114.9 62.4)">+0,06</text>
<text x="117.5" y="60.8" transform="rotate(-90 117.5 60.8)">0,00</text>
<text x="145.7" y="63.9">+0,06</text>
<text x="171.5" y="65.7">+0,04</text>
<text x="101.1" y="66.2" transform="rotate(50 101.1 66.2)">26,76</text>
<text x="107.8" y="70.2" transform="rotate(50 107.8 70.2)">+0,05</text>
<text x="117.4" y="69.8" transform="rotate(-90 117.4 69.8)">41,55</text>
<text x="138.3" y="66.5">45,00</text>
<text x="147.4" y="66.5">0,00</text>
<text x="165.6" y="68.2">8,50</text>
<text x="173.1" y="68.2">0,00</text>
<text x="188.9" y="71.4">+0,05</text>
<text x="247.5" y="71.4" transform="rotate(-90 247.5 71.4)">+0,07</text>
<text x="250" y="69.8" transform="rotate(-90 250 69.8)">0,00</text>
<text x="265" y="71.4">+0,07</text>
<text x="106.8" y="73.1" transform="rotate(50 106.8 73.1)">0,00</text>
<text x="181.5" y="74">27,00</text>
<text x="190.5" y="74">0,00</text>
<text x="219" y="73.8" transform="rotate(-90 219 73.8)">+0,07</text>
<text x="221.6" y="72.2" transform="rotate(-90 221.6 72.2)">0,00</text>
<text x="257.6" y="74">55,00</text>
<text x="266.6" y="74">0,00</text>
<text x="221.6" y="81.2" transform="rotate(-90 221.6 81.2)">53,25</text>
<text x="242.1" y="82.8">+0,03</text>
<text x="250" y="78.8" transform="rotate(-90 250 78.8)">64,55</text>
<text x="286.4" y="84">+0,04</text>
<text x="165" y="89.3" transform="rotate(-90 165 89.3)">+0,04</text>
<text x="167.6" y="87.7" transform="rotate(-90 167.6 87.7)">0,00</text>
<text x="228.9" y="85.3">6 x</text>
<text x="236.2" y="85.3">3,20</text>
<text x="243.7" y="85.4">0,00</text>
<text x="280.5" y="86.5">9,92</text>
<text x="288" y="86.6">0,00</text>
<text x="304.2" y="86.8" transform="rotate(-90 304.2 86.8)">+0,05</text>
<text x="306.8" y="85.2" transform="rotate(-90 306.8 85.2)">0,00</text>
<text x="154.1" y="92.1" transform="rotate(-90 154.1 92.1)">+0,01</text>
<text x="174.5" y="93.8" transform="rotate(-90 174.5 93.8)">+0,03</text>
<text x="196.9" y="95.6" transform="rotate(-90 196.9 95.6)">+0,03</text>
<text x="261.5" y="94.1" transform="rotate(-90 261.5 94.1)">+0,03</text>
<text x="306.7" y="94.2" transform="rotate(-90 306.7 94.2)">20,50</text>
<text x="94.9" y="100.4" transform="rotate(-7 94.9 100.4)">R175,86</text>
<text x="105" y="96.6" transform="rotate(-7 105 96.6)">+0,10</text>
<text x="106.9" y="98.9" transform="rotate(-7 106.9 98.9)">0,00</text>
<text x="156.7" y="98" transform="rotate(-90 156.7 98)">2,25 -0,01</text>
<text x="167.5" y="96.7" transform="rotate(-90 167.5 96.7)">16,00</text>
<text x="177.1" y="101.2" transform="rotate(-90 177.1 101.2)">35,00 -0,03</text>
<text x="264.1" y="101.4" transform="rotate(-90 264.1 101.4)">35,00 -0,03</text>
<text x="296.9" y="101" transform="rotate(-90 296.9 101)">0,00</text>
<text x="118.8" y="106.6" transform="rotate(4 118.8 106.6)">+0,10</text>
<text x="199.5" y="103" transform="rotate(-90 199.5 103)">40,00 -0,03</text>
<text x="294.3" y="102.6" transform="rotate(-90 294.3 102.6)">+0,09</text>
<text x="108.2" y="108.3" transform="rotate(4 108.2 108.3)">R179,86</text>
<text x="120.2" y="109.3" transform="rotate(4 120.2 109.3)">0,00</text>
<text x="210.9" y="112.5">172,00 -0,05</text>
<text x="219.8" y="109.9">+0,05</text>
<text x="296.8" y="110" transform="rotate(-90 296.8 110)">99,48</text>
<text x="110.4" y="119.9">8,40</text>
<text x="116.3" y="117.3">+0,04</text>
<text x="118" y="119.9">0,00</text>
<text x="210.5" y="119.5">+0,04</text>
<text x="230.9" y="119.6">6 x</text>
<text x="238.2" y="119.6">3,40</text>
<text x="244.1" y="117.1">+0,03</text>
<text x="245.7" y="119.7">0,00</text>
<text x="284" y="119.5">+0,05</text>
<text x="154.7" y="123.7">+0,02</text>
<text x="203.1" y="122.1">66,00</text>
<text x="210.8" y="122.1">-0,04</text>
<text x="276.6" y="122.1">20,00</text>
<text x="285.6" y="122.1">0,00</text>
<text x="147.3" y="126.3">13,20 -0,02</text>
<text x="162.7" y="129.8">+0,05</text>
<text x="177.3" y="128.7" transform="rotate(-90 177.3 128.7)">+0,04</text>
<text x="179.9" y="127" transform="rotate(-90 179.9 127)">0,00</text>
<text x="240.1" y="129.9">55,00</text>
<text x="247.4" y="127.3">+0,07</text>
<text x="249.1" y="129.9">0,00</text>
<text x="155.3" y="132.4">20,00</text>
<text x="164.3" y="132.4">0,00</text>
<text x="179.9" y="136" transform="rotate(-90 179.9 136)">15,00</text>
<text x="296.9" y="137.9" transform="rotate(-90 296.9 137.9)">0,00</text>
<text x="107.6" y="141.8" transform="rotate(-90 107.6 141.8)">+0,06</text>
<text x="110.2" y="140.2" transform="rotate(-90 110.2 140.2)">0,00</text>
<text x="116.2" y="143" transform="rotate(-90 116.2 143)">+0,05</text>
<text x="118.8" y="141.3" transform="rotate(-90 118.8 141.3)">0,00</text>
<text x="146.5" y="142.7">+0,06</text>
<text x="201.9" y="142.7">+0,03</text>
<text x="215.6" y="139.5" transform="rotate(-90 215.6 139.5)">+0,04</text>
<text x="218.1" y="139.1" transform="rotate(-90 218.1 139.1)">-0,04</text>
<text x="229.9" y="144" transform="rotate(-90 229.9 144)">0,00</text>
<text x="274.6" y="142.7">+0,06</text>
<text x="294.3" y="139.5" transform="rotate(-90 294.3 139.5)">+0,06</text>
<text x="312.3" y="143.2" transform="rotate(-90 312.3 143.2)">0,00</text>
<text x="110.2" y="149.2" transform="rotate(-90 110.2 149.2)">36,30</text>
<text x="139.1" y="145.3">42,50</text>
<text x="148.1" y="145.3">0,00</text>
<text x="177.2" y="148.1">+0,01</text>
<text x="194.5" y="145.3">23,00 -0,03</text>
<text x="218.1" y="146.9" transform="rotate(-90 218.1 146.9)">52,00</text>
<text x="227.3" y="145.6" transform="rotate(-90 227.3 145.6)">+0,05</text>
<text x="267.2" y="145.3">50,00</text>
<text x="276.2" y="145.3">0,00</text>
<text x="296.8" y="146.9" transform="rotate(-90 296.8 146.9)">46,00</text>
<text x="309.7" y="144.8" transform="rotate(-90 309.7 144.8)">+0,14</text>
<text x="118.7" y="150.3" transform="rotate(-90 118.7 150.3)">28,25</text>
<text x="171.3" y="150.7">2,25 -0,01</text>
<text x="229.9" y="153" transform="rotate(-90 229.9 153)">20,00</text>
<text x="312.3" y="153.7" transform="rotate(-90 312.3 153.7)">345,10</text>
<text x="123.6" y="160" transform="rotate(-90 123.6 160)">+0,04</text>
<text x="126.2" y="158.4" transform="rotate(-90 126.2 158.4)">0,00</text>
<text x="152.1" y="160" transform="rotate(-90 152.1 160)">+0,04</text>
<text x="154.7" y="158.4" transform="rotate(-90 154.7 158.4)">0,00</text>
<text x="190" y="160.5">20,00 -0,03</text>
<text x="197.4" y="157.9">+0,03</text>
<text x="217.6" y="162" transform="rotate(81 217.6 162)">2 x</text>
<text x="126.1" y="165.9" transform="rotate(-90 126.1 165.9)">7,25</text>
<text x="132.5" y="167.2">44,50</text>
<text x="139.9" y="164.6">+0,06</text>
<text x="141.5" y="167.2">0,00</text>
<text x="154.7" y="165.9" transform="rotate(-90 154.7 165.9)">8,50</text>
<text x="171.5" y="165.3">16,00</text>
<text x="178.9" y="162.7">+0,04</text>
<text x="180.5" y="165.3">0,00</text>
<text x="285.8" y="165.2" transform="rotate(-90 285.8 165.2)">+0,03</text>
<text x="298.2" y="167.5" transform="rotate(-90 298.2 167.5)">+0,04</text>
<text x="300.8" y="165.9" transform="rotate(-90 300.8 165.9)">0,00</text>
<text x="218.8" y="169.1" transform="rotate(81 218.8 169.1)">4,30</text>
<text x="288.3" y="172.6" transform="rotate(-90 288.3 172.6)">31,23 -0,03</text>
<text x="220" y="176.6" transform="rotate(81 220 176.6)">0,00</text>
<text x="222.3" y="174.5" transform="rotate(81 222.3 174.5)">+0,03</text>
<text x="235" y="176.9" transform="rotate(-90 235 176.9)">+0,12</text>
<text x="237.6" y="175.2" transform="rotate(-90 237.6 175.2)">0,00</text>
<text x="300.7" y="174.9" transform="rotate(-90 300.7 174.9)">13,77</text>
<text x="237.5" y="185.7" transform="rotate(-90 237.5 185.7)">185,55</text>
<text x="248.2" y="182.6" transform="rotate(-90 248.2 182.6)">+0,04</text>
<text x="250.8" y="181" transform="rotate(-90 250.8 181)">0,00</text>
<text x="254.5" y="183.4" transform="rotate(-90 254.5 183.4)">+0,01</text>
<text x="285.8" y="181.4" transform="rotate(-90 285.8 181.4)">+0,03</text>
<text x="164.8" y="188.1" transform="rotate(-90 164.8 188.1)">+0,03</text>
<text x="250.7" y="190" transform="rotate(-90 250.7 190)">16,00</text>
<text x="257.1" y="189.3" transform="rotate(-90 257.1 189.3)">2,25 -0,01</text>
<text x="288.3" y="188.8" transform="rotate(-90 288.3 188.8)">31,23 -0,03</text>
<text x="167.3" y="195.5" transform="rotate(-90 167.3 195.5)">25,00 -0,03</text>
<text x="295.7" y="195.9">+0,06</text>
<text x="119.6" y="200.7">45,00</text>
<text x="127" y="198.1">+0,06</text>
<text x="128.6" y="200.7">0,00</text>
<text x="288.3" y="198.4">40,75</text>
<text x="297.3" y="198.4">0,00</text>
<text x="253.7" y="209.2" transform="rotate(-90 253.7 209.2)">0,00</text>
<text x="154.2" y="215" transform="rotate(-90 154.2 215)">0,00</text>
<text x="167.1" y="213.8">+0,03</text>
<text x="251.1" y="210.8" transform="rotate(-90 251.1 210.8)">+0,06</text>
<text x="271.2" y="213.5">+0,04</text>
<text x="151.6" y="216.7" transform="rotate(-90 151.6 216.7)">+0,06</text>
<text x="159.7" y="216.3">35,00 -0,03</text>
<text x="253.7" y="218.2" transform="rotate(-90 253.7 218.2)">44,55</text>
<text x="265.3" y="216">8,50</text>
<text x="272.9" y="216.1">0,00</text>
<text x="138.6" y="223.8" transform="rotate(-90 138.6 223.8)">+0,03</text>
<text x="141.2" y="222.2" transform="rotate(-90 141.2 222.2)">0,00</text>
<text x="154.1" y="224" transform="rotate(-90 154.1 224)">32,55</text>
<text x="141.2" y="229.7" transform="rotate(-90 141.2 229.7)">4,30</text>
<text x="169.6" y="232.6" transform="rotate(-90 169.6 232.6)">0,00</text>
<text x="189.7" y="233.5" transform="rotate(-90 189.7 233.5)">+0,04</text>
<text x="192.3" y="231.9" transform="rotate(-90 192.3 231.9)">0,00</text>
<text x="141.2" y="238.5" transform="rotate(-90 141.2 238.5)">12 x</text>
<text x="167" y="234.2" transform="rotate(-90 167 234.2)">+0,03</text>
<text x="192.3" y="239.4" transform="rotate(-90 192.3 239.4)">7,00</text>
<text x="169.6" y="240.1" transform="rotate(-90 169.6 240.1)">3,40</text>
<text x="142.8" y="249.4" transform="rotate(-90 142.8 249.4)">+0,03</text>
<text x="145.4" y="247.8" transform="rotate(-90 145.4 247.8)">0,00</text>
<text x="169.6" y="247.4" transform="rotate(-90 169.6 247.4)">8 x</text>
<text x="192.3" y="248.2" transform="rotate(-90 192.3 248.2)">30 x</text>
<text x="145.4" y="255.3" transform="rotate(-90 145.4 255.3)">4,30</text>
<text x="145.4" y="264" transform="rotate(-90 145.4 264)">12 x</text>
</g>
<g font-size="2.1">
<text x="272.6" y="275.2">Konstruował</text>
<text x="290.4" y="270.5">Podpis</text>
<text x="304.5" y="270.8">Data</text>
<text x="272.6" y="280.5">Rysował</text>
<text x="314.3" y="279.4">Wchodzi do zespołu</text>
<text x="337.4" y="279.4">Format</text>
<text x="272.6" y="285.1">Sprawdził</text>
</g>
</svg>
